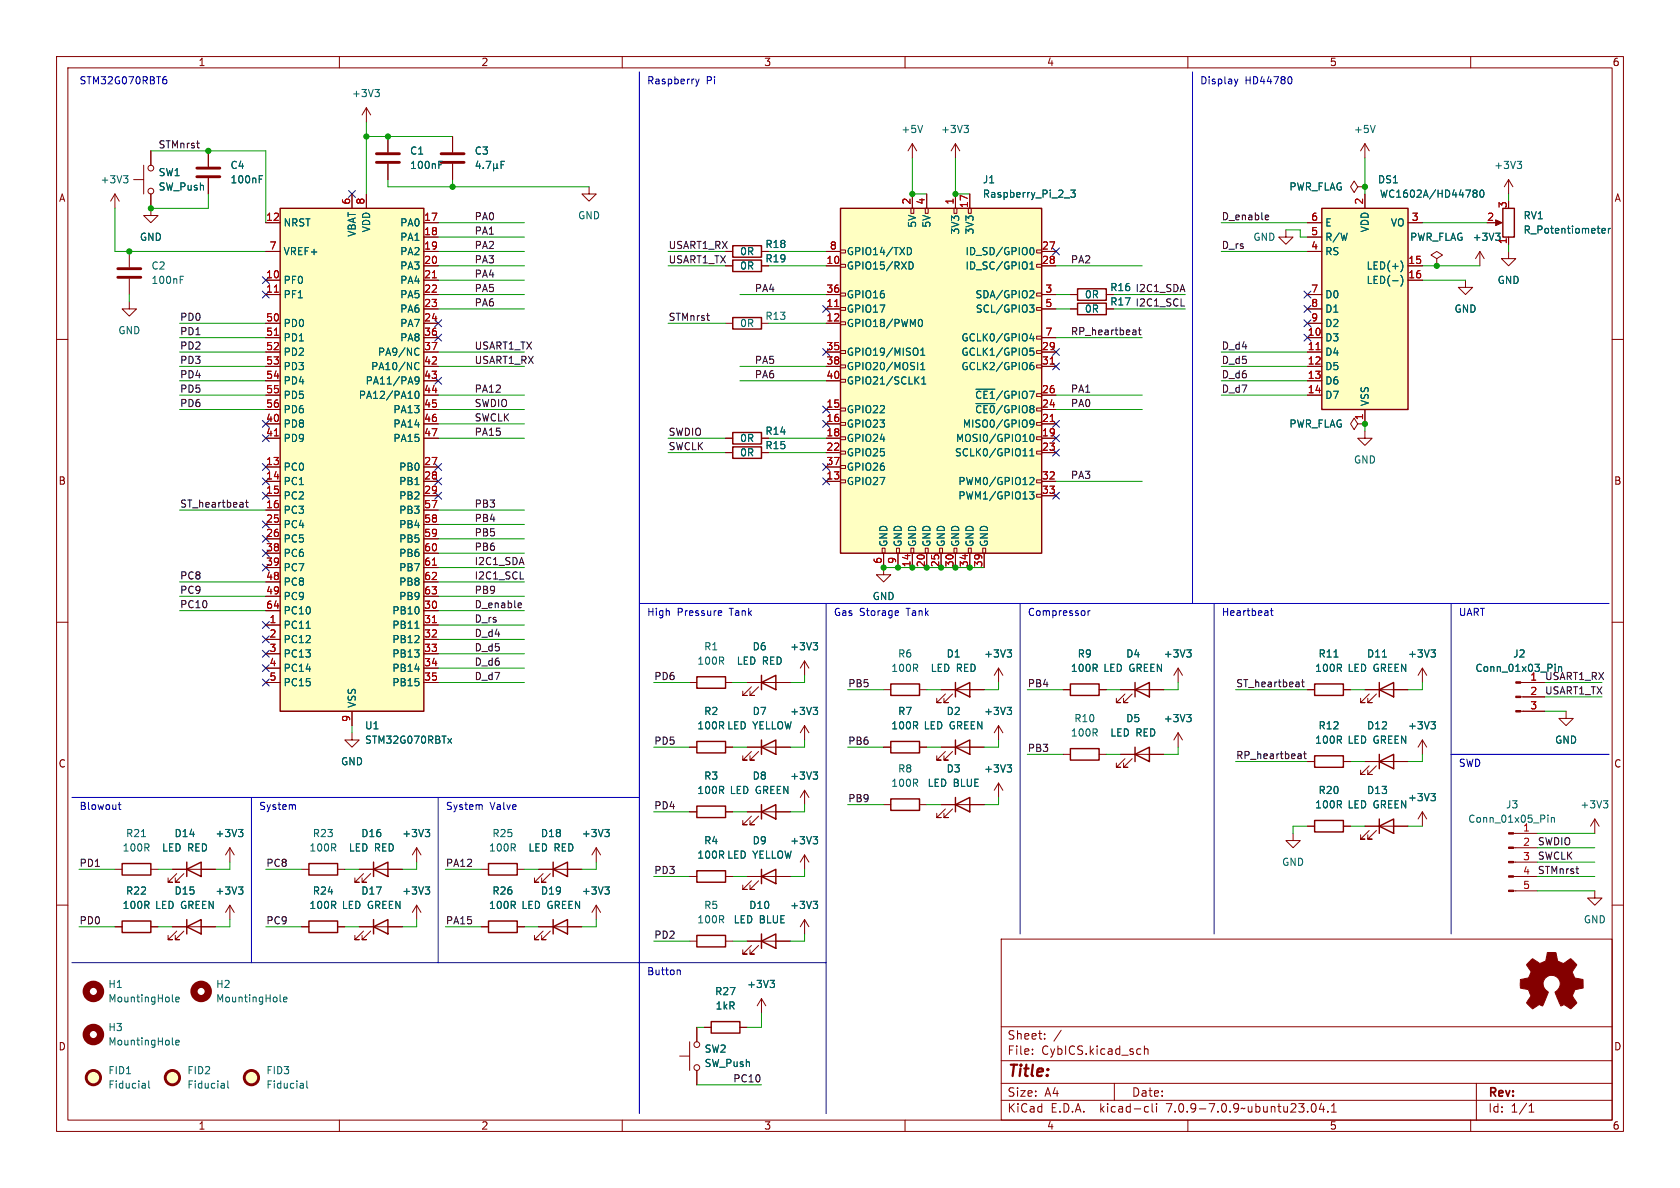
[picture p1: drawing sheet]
<svg xmlns="http://www.w3.org/2000/svg" width="297mm" height="210mm" viewBox="0 0 297 210" stroke-linecap="round" stroke-linejoin="round" font-family="sans-serif">
<g fill="none" stroke="#840000" stroke-width=".18">
<path d="M10 10h277v190h-277zM12 12h273v186h-273zM60 10v2M64.8 19.1v2.5M64.8 19.1l-.8 1.2M64.8 19.1l.7 1.2M110 10v2M160 10v2M210 10v2M260 10v2M20.3 34.3l-.7 1.3M20.3 34.3v2.5"/>
<path d="M20.3 34.3l.8 1.3M23.6 31.8h1.8M25.4 29.2v5.1M26.7 34.3v3.8h1.2l-1.2 1.3-1.3-1.3h1.3M26.7 26.7v2.5M36.8 26.7v2.8M36.8 31.5v2.8M47 39.4h2.5M62.2 34.3v2.5M64.8 34.3v2.5M68.6 24.1v2.8M68.6 29v2.8"/>
<path d="M74.9 39.4h2.6M80 24.1v2.8M80 29v2.8M104.1 33v1.3h1.3l-1.3 1.3-1.2-1.3h1.2M161 36.8h.5v.9h-.5zM161.3 25.4v2.5M161.3 34.3v2.5M161.3 25.4l-.8 1.3M161.3 25.4l.8 1.3M163.6 36.8h.5v.9h-.5zM163.8 34.3v2.5M168.7 36.8h.5v.9h-.5z"/>
<path d="M168.9 25.4v2.5M168.9 34.3v2.5M168.9 25.4l-.8 1.3M168.9 25.4l.8 1.3M171.2 36.8h.5v.9h-.5zM171.4 34.3v2.5M231.1 39.4h2.6M240 33l-.6-1-.6 1 .6 1 .6-1h1.3M241.3 33h.1M241.3 25.4l-.8 1.3M241.3 25.4v2.5M241.3 34.3v2.5"/>
<path d="M241.3 25.4l.8 1.3M248.9 39.4h2.6M264.2 39.4h1M266.7 31.8v2.5M266.7 31.8l-.8 1.2M266.7 31.8l.8 1.2M10 60h2M22.9 53.3v1.3h1.2l-1.2 1.3-1.3-1.3h1.3M22.9 44.5v2.7M22.9 49.3v2.8M47 49.5h2.5M47 52.1h2.5"/>
<path d="M47 44.5h2.5M47 57.2h2.5M47 59.7h2.5M74.9 49.5h2.6M74.9 52.1h2.6M74.9 41.9h2.6M74.9 44.5h2.6M74.9 47h2.6M74.9 54.6h2.6M74.9 57.2h2.6M74.9 59.7h2.6M128.3 44.5h1.2"/>
<path d="M128.3 47h1.2M128.3 57.2h1.2M134.6 44.5h1.3M134.6 47h1.3M134.6 57.2h1.3M146 52.1h2.6M146 44.5h2.6M146 47h2.6M146 54.6h2.6M146 57.2h2.6M148.6 56.9h.9v.5h-.9zM148.6 54.4h.9v.5h-.9z"/>
<path d="M148.6 51.8h.9v.5h-.9zM148.6 46.7h.9v.5h-.9zM148.6 44.2h.9v.5h-.9zM183.3 59.4h.8v.5h-.8zM183.3 54.4h.8v.5h-.8zM183.3 51.8h.8v.5h-.8zM183.3 46.7h.8v.5h-.8zM183.3 44.2h.8v.5h-.8zM184.1 52.1h2.6M184.1 44.5h2.6M184.1 47h2.6M184.1 54.6h2.6"/>
<path d="M184.1 59.7h2.6M189.2 52.1h1.3M189.2 54.6h1.3M195.6 52.1h1.2M195.6 54.6h1.2M227.3 40.6v1.3h1.3l-1.3 1.3-1.2-1.3h1.2M231.1 52.1h2.6M231.1 41.9h2.6M231.1 44.5h2.6M231.1 54.6h2.6M231.1 57.2h2.6M231.1 59.7h2.6"/>
<path d="M248.9 49.5h2.6M248.9 47h2.6M254 45.7l1-.6-1-.6-1 .6 1 .6v1.3M254 47h.1M259.1 49.5v1.3h1.2l-1.2 1.3-1.3-1.3h1.3M261.6 44.5l-.7 1.2M261.6 44.5v2.5M261.6 44.5l.8 1.2M266.7 44.5v1.2h1.3l-1.3 1.3-1.3-1.3h1.3M266.7 41.9v1.3M285 60h2M47 62.2h2.5"/>
<path d="M47 74.9h2.5M47 77.5h2.5M47 64.8h2.5M47 67.3h2.5M47 69.9h2.5M47 72.4h2.5M74.9 62.2h2.6M74.9 74.9h2.6M74.9 77.5h2.6M74.9 64.8h2.6M74.9 67.3h2.6M74.9 69.9h2.6"/>
<path d="M74.9 72.4h2.6M128.3 77.5h1.2M134.6 77.5h1.3M146 62.2h2.6M146 74.9h2.6M146 77.5h2.6M146 64.8h2.6M146 67.3h2.6M146 72.4h2.6M148.6 79.8h.9v.5h-.9zM148.6 77.2h.9v.5h-.9zM148.6 74.7h.9v.5h-.9z"/>
<path d="M148.6 72.1h.9v.5h-.9zM148.6 67.1h.9v.5h-.9zM148.6 64.5h.9v.5h-.9zM148.6 62h.9v.5h-.9zM183.3 79.8h.8v.5h-.8zM183.3 77.2h.8v.5h-.8zM183.3 74.7h.8v.5h-.8zM183.3 64.5h.8v.5h-.8zM183.3 62h.8v.5h-.8zM184.1 62.2h2.6M184.1 74.9h2.6M184.1 77.5h2.6"/>
<path d="M184.1 64.8h2.6M184.1 69.9h2.6M184.1 72.4h2.6M231.1 62.2h2.6M231.1 64.8h2.6M231.1 67.3h2.6M231.1 69.9h2.6M240 74.9l-.6-1-.6 1 .6 1 .6-1h1.3M241.3 74.9h.1M241.3 76.2v1.3h1.3l-1.3 1.2-1.3-1.2h1.3M241.3 72.4v2.5M47 82.6h2.5"/>
<path d="M47 85.1h2.5M47 87.6h2.5M47 90.2h2.5M47 92.7h2.5M47 95.3h2.5M47 97.8h2.5M74.9 82.6h2.6M74.9 85.1h2.6M74.9 87.6h2.6M74.9 90.2h2.6M74.9 92.7h2.6M74.9 95.3h2.6"/>
<path d="M74.9 97.8h2.6M128.3 80h1.2M134.6 80h1.3M146 82.6h2.6M146 85.1h2.6M146 80h2.6M148.6 84.8h.9v.5h-.9zM148.6 82.3h.9v.5h-.9zM156 96.9h.5v.9h-.5zM156.2 97.8v3.8h1.3l-1.3 1.3-1.3-1.3h1.3M158.5 96.9h.5v.9h-.5zM158.7 97.8v2.5"/>
<path d="M161 96.9h.5v.9h-.5zM161.3 97.8v2.5M163.6 96.9h.5v.9h-.5zM163.8 97.8v2.5M166.1 96.9h.5v.9h-.5zM166.4 97.8v2.5M168.7 96.9h.5v.9h-.5zM168.9 97.8v2.5M171.2 96.9h.5v.9h-.5zM171.4 97.8v2.5M173.7 96.9h.5v.9h-.5zM174 97.8v2.5"/>
<path d="M183.3 87.4h.8v.5h-.8zM183.3 84.8h.8v.5h-.8zM184.1 85.1h2.6M184.1 87.6h2.6M184.1 80h2.6M10 110h2M47 110.5h2.5M47 113h2.5M47 115.6h2.5M47 108h2.5M47 118.1h2.5M47 100.3h2.5"/>
<path d="M47 102.9h2.5M47 105.4h2.5M74.9 110.5h2.6M74.9 113h2.6M74.9 115.6h2.6M74.9 108h2.6M74.9 118.1h2.6M74.9 100.3h2.6M74.9 102.9h2.6M74.9 105.4h2.6M142.2 116.8v2.6M142.2 116.8l-.7 1.3"/>
<path d="M142.2 116.8l.8 1.3M176.5 118.1v2.6M176.5 118.1l-.7 1.3M176.5 118.1l.8 1.3M208.3 118.1l-.8 1.3M208.3 118.1v2.6M208.3 118.1l.7 1.3M251.5 118.1v2.6M251.5 118.1l-.8 1.3M251.5 118.1l.7 1.3M285 110h2M47 120.7h2.5"/>
<path d="M62.2 129.5v1.3h1.3l-1.3 1.3-1.2-1.3h1.2M62.2 125.7v2.6M74.9 120.7h2.6M121.9 120.7h1.3M121.9 132.1h1.3M128.3 120.7h1.2M128.3 132.1h1.2M132.1 120.7h7.6M132.1 132.1h7.6M132.8 132.8l-1.5 1.6h.8h-.8v-.8M132.8 121.4l-1.5 1.5h.8h-.8v-.7M134.1 132.8l-1.5 1.6h.7h-.7v-.8"/>
<path d="M134.1 121.4l-1.5 1.5h.7h-.7v-.7M142.2 128.3v2.5M142.2 139.7v2.5M142.2 139.7l-.7 1.3M142.2 139.7l.8 1.3M142.2 128.3l-.7 1.2M142.2 128.3l.8 1.2M156.2 132.1h1.3M156.2 121.9h1.3M162.6 132.1h1.2M162.6 121.9h1.2M166.4 132.1h7.6"/>
<path d="M166.4 121.9h7.6M167.1 122.7l-1.5 1.5h.8h-.8v-.8M167.1 132.8l-1.5 1.6h.8h-.8v-.8M168.4 122.7l-1.5 1.5h.7h-.7v-.8M168.4 132.8l-1.5 1.6h.7h-.7v-.8M176.5 138.4l-.7 1.3M176.5 128.3v2.5M176.5 138.4v2.6M176.5 138.4l.8 1.3M176.5 128.3l-.7 1.2M176.5 128.3l.8 1.2M188 133.4h1.2"/>
<path d="M188 121.9h1.2M194.3 133.4h1.3M194.3 121.9h1.3M198.1 133.4h7.6M198.1 121.9h7.6M198.9 134.1l-1.5 1.5h.7h-.7v-.7M198.9 122.7l-1.5 1.5h.7h-.7v-.8M200.2 134.1l-1.6 1.5h.8h-.8v-.7M200.2 122.7l-1.6 1.5h.8h-.8v-.8M208.3 129.5v2.6M208.3 129.5l-.8 1.3M208.3 129.5l.7 1.3"/>
<path d="M231.1 121.9h1.3M231.1 134.6h1.3M237.5 121.9h1.3M237.5 134.6h1.3M241.3 121.9h7.6M241.3 134.6h7.6M242.1 135.4l-1.6 1.5h.8h-.8v-.8M242.1 122.7l-1.6 1.5h.8h-.8v-.8M243.3 135.4l-1.5 1.5h.8h-.8v-.8M243.3 122.7l-1.5 1.5h.8h-.8v-.8M251.5 130.8l-.8 1.3M251.5 130.8v2.6"/>
<path d="M251.5 130.8l.7 1.3M268.8 120.7h4.2M268.8 125.7h4.2M268.8 123.2h4.2M276.9 125.7v1.3h1.2l-1.2 1.3-1.3-1.3h1.3M10 160h2M20.3 153.7h1.3M26.7 153.7h1.2M30.5 153.7h7.6M31.2 154.4l-1.5 1.6h.8h-.8v-.8M32.5 154.4l-1.5 1.6h.7h-.7v-.8M40.6 149.9v2.5"/>
<path d="M40.6 149.9l-.7 1.2M40.6 149.9l.8 1.2M53.3 153.7h1.3M59.7 153.7h1.3M63.5 153.7h7.6M64.3 154.4l-1.6 1.6h.8h-.8v-.8M65.5 154.4l-1.5 1.6h.8h-.8v-.8M73.7 149.9v2.5M73.7 149.9l-.8 1.2M73.7 149.9l.7 1.2M85.1 153.7h1.3M91.4 153.7h1.3"/>
<path d="M95.2 153.7h7.7M96 154.4l-1.5 1.6h.7h-.7v-.8M97.3 154.4l-1.5 1.6h.7h-.7v-.8M105.4 149.9l-.8 1.2M105.4 149.9v2.5M105.4 149.9l.8 1.2M121.9 154.9h1.3M121.9 143.5h1.3M128.3 154.9h1.2M128.3 143.5h1.2M132.1 154.9h7.6M132.1 143.5h7.6"/>
<path d="M132.8 144.3l-1.5 1.5h.8h-.8v-.8M132.8 155.7l-1.5 1.5h.8h-.8v-.7M134.1 144.3l-1.5 1.5h.7h-.7v-.8M134.1 155.7l-1.5 1.5h.7h-.7v-.7M142.2 151.1v2.6M142.2 151.1l-.7 1.3M142.2 151.1l.8 1.3M156.2 142.2h1.3M162.6 142.2h1.2M166.4 142.2h7.6M167.1 143l-1.5 1.5h.8h-.8v-.7M168.4 143l-1.5 1.5h.7h-.7v-.7"/>
<path d="M228.6 147.3v1.3h1.3l-1.3 1.3-1.3-1.3h1.3M231.1 146.1h1.3M237.5 146.1h1.3M241.3 146.1h7.6M242.1 146.8l-1.6 1.5h.8h-.8v-.7M243.3 146.8l-1.5 1.5h.8h-.8v-.7M251.5 143.5v2.6M251.5 143.5l-.8 1.3M251.5 143.5l.7 1.3M267.6 154.9h4.2M267.6 157.5h4.2M267.6 152.4h4.2"/>
<path d="M267.6 149.9h4.2M267.6 147.3h4.2M281.9 157.5v1.3h1.3l-1.3 1.2-1.2-1.2h1.2M281.9 144.8l-.7 1.3M281.9 144.8v2.5M281.9 144.8l.8 1.3M285 160h2M20.3 163.8h1.3M26.7 163.8h1.2M30.5 163.8h7.6M31.2 164.6l-1.5 1.5h.8h-.8v-.7M32.5 164.6l-1.5 1.5h.7h-.7v-.7"/>
<path d="M40.6 160l-.7 1.3M40.6 160v2.6M40.6 160l.8 1.3M53.3 163.8h1.3M59.7 163.8h1.3M63.5 163.8h7.6M64.3 164.6l-1.6 1.5h.8h-.8v-.7M65.5 164.6l-1.5 1.5h.8h-.8v-.7M73.7 160l-.8 1.3M73.7 160v2.6M73.7 160l.7 1.3M85.1 163.8h1.3"/>
<path d="M91.4 163.8h1.3M95.2 163.8h7.7M96 164.6l-1.5 1.5h.7h-.7v-.7M97.3 164.6l-1.5 1.5h.7h-.7v-.7M105.4 160v2.6M105.4 160l-.8 1.3M105.4 160l.8 1.3M121.9 166.4h1.3M128.3 166.4h1.2M132.1 166.4h7.6M132.8 167.1l-1.5 1.6h.8h-.8v-.8M134.1 167.1l-1.5 1.6h.7h-.7v-.8"/>
<path d="M134.6 176.5l-.7 1.3M134.6 176.5v2.6M134.6 176.5l.8 1.3M142.2 162.6l-.7 1.2M142.2 162.6v2.5M142.2 162.6l.8 1.2M177 166h108v32h-108zM60 198v2M110 198v2M120.1 186.7h1.8M121.9 184.2v5M123.2 181.6v2.6"/>
<path d="M123.2 189.2v2.6M124.5 181.6h1.2M130.8 181.6h1.3M160 198v2M177 194.5h108M177 191.5h108M177 187.5h108M177 181.5h108M182.5 186.3v.1M182.5 185.5v.1M184.7 183.6v.1M184.7 182.8v.1"/>
<path d="M187.6 182.1l-1.3 2M197 191.5v3M202.3 184.9v1.5M202.3 185.5l.2-.1 .4 .1 .1 .9M202.6 195.6l.4 .1M203 196.5l-.4 .1M203.7 195.1v1.3l.2 .2M204.5 195.1v.1M204.5 195.6v1M210 198v2M232 195.2l.2-.1a.81 .81 0 0 1 .6 .6 .81 .81 0 0 1-.3 .8l-.2 .1a.81 .81 0 0 1-.6-.6 .81 .81 0 0 1 .3-.8zM233.6 195l-.4 1.1h1"/>
<path d="M234 195.6v1M234.7 196.5v.1M235.4 196.6h.8M235.4 195.5l.4-.4v1.5M260 198v2M261 191.5v6.5M270.3 196.6h.9M270.3 195.5l.4-.4v1.5"/>
<circle cx="26.7" cy="29.7" r=".51"/>
<circle cx="26.7" cy="33.8" r=".51"/>
<circle cx="123.2" cy="188.7" r=".51"/>
<circle cx="123.2" cy="184.7" r=".51"/>
</g>
<g fill="none" stroke="#840000" stroke-width=".25">
<path d="M49.5 36.8h25.4v88.9h-25.4zM148.6 36.8h35.5v61h-35.5zM233.7 36.8h15.2v35.6h-15.2zM265.7 36.8h2v5.1h-2zM129.5 43.4h5.1v2.1h-5.1zM129.5 56.1h5.1v2.1h-5.1zM129.5 46h5.1v2h-5.1zM190.5 51.1h5.1v2h-5.1zM190.5 53.6h5.1v2h-5.1zM129.5 79h5.1v2h-5.1zM129.5 76.5h5.1v2h-5.1zM123.2 119.6h5.1v2.1h-5.1z"/>
<path d="M134.6 119.4v2.5M123.2 131.1h5.1v2h-5.1zM134.6 132.1l2.6-1.3v2.6zM134.6 120.7l2.6-1.3v2.5zM134.6 130.8v2.6M157.5 131.1h5.1v2h-5.1zM157.5 120.9h5.1v2h-5.1zM168.9 121.9l2.5-1.2v2.5zM168.9 132.1l2.5-1.3v2.6zM168.9 120.7v2.5M168.9 130.8v2.6M189.2 132.3h5.1v2.1h-5.1z"/>
<path d="M189.2 120.9h5.1v2h-5.1zM200.7 133.4l2.5-1.3v2.5zM200.7 121.9l2.5-1.2v2.5zM200.7 120.7v2.5M200.7 132.1v2.5M232.4 133.6h5.1v2h-5.1zM232.4 120.9h5.1v2h-5.1zM243.8 134.6l2.6-1.2v2.5zM243.8 121.9l2.6-1.2v2.5zM243.8 120.7v2.5M243.8 133.4v2.5M21.6 152.7h5.1v2h-5.1z"/>
<path d="M33 153.7l2.6-1.3v2.5zM33 152.4v2.5M54.6 152.7h5.1v2h-5.1zM66 153.7l2.6-1.3v2.5zM66 152.4v2.5M86.4 152.7h5v2h-5zM97.8 153.7l2.5-1.3v2.5zM97.8 152.4v2.5M123.2 153.9h5.1v2.1h-5.1zM123.2 142.5h5.1v2h-5.1zM134.6 143.5l2.6-1.3v2.6zM134.6 154.9l2.6-1.2v2.5z"/>
<path d="M134.6 142.2v2.6M134.6 153.7v2.5M157.5 141.2h5.1v2.1h-5.1zM168.9 142.2l2.5-1.2v2.5zM168.9 141v2.5M232.4 145h5.1v2.1h-5.1zM243.8 146.1l2.6-1.3v2.5zM243.8 144.8v2.5M21.6 162.8h5.1v2h-5.1zM33 163.8l2.6-1.2v2.5zM33 162.6v2.5M54.6 162.8h5.1v2h-5.1z"/>
<path d="M66 163.8l2.6-1.2v2.5zM66 162.6v2.5M86.4 162.8h5v2h-5zM97.8 163.8l2.5-1.2v2.5zM97.8 162.6v2.5M123.2 165.4h5.1v2h-5.1zM134.6 166.4l2.6-1.3v2.5zM134.6 165.1v2.5M125.7 180.6h5.1v2h-5.1z"/>
</g>
<g fill="#ffffc2" stroke="#ffffc2" stroke-width=".18">
<path d="M49.5 36.8h25.4v88.9h-25.4z"/>
<path d="M148.6 36.8h35.5v61h-35.5z"/>
<path d="M233.7 36.8h15.2v35.6h-15.2z"/>
<circle cx="30.5" cy="190.5" r="1.27"/>
<circle cx="16.5" cy="190.5" r="1.27"/>
<circle cx="44.4" cy="190.5" r="1.27"/>
</g>
<g fill="none" stroke="#006464" stroke-width=".18">
<path d="M66.3 15.8h.8l-.5 .5M66.8 16.3l.3 .2v.3l-.3 .3M21.8 31.1h.8l-.4 .4M22.4 31.5l.2 .3v.3l-.2 .2M45.8 31.7h.5M45.8 31.1h.6M77.6 29.1h.4M77.6 28.5h.6M84.5 28.5l-.3 .9h.8M84.8 28.9v.9M85.4 29.7v.1M85.9 28.5h.9l-.6 1.3"/>
<path d="M87.3 28.9v1.3M87.3 29.6l.1 .2h.3l.2-.2M87.9 29.6l.1 .2M87.9 28.9v.7M88.6 29.1h.4M89.2 28.5h-.6v1.3M163.1 22.2l-.4 1.2M170.4 22.2h.8l-.4 .5M171 22.7l.2 .2v.3l-.2 .2M188.1 35h1M189.3 33.6h.8l-.4 .5 .3 .1v.5l-.2 .2-.5-.2M243.1 22.2l-.4 1.2"/>
<path d="M260.4 33.8l.2-.2 .4 .1 .1 .2-.2 .2M260.4 33.9l.2 .2M260.6 34.1h.3M260.6 34.1l-.2 .3M260.9 34.1l.2 .3v.3l-.5 .2-.2-.3M261.7 33.7l.2-.1a.68 .68 0 0 1 .5 .6 .68 .68 0 0 1-.5 .7l-.2-.2-.1-.3zM268.2 28.5h.8l-.4 .5M268.8 29l.2 .2v.3l-.2 .3M31.9 49.4h.4M31.9 48.8h.6M160.4 43.8a.64 .64 0 0 1 .7 .6 .64 .64 0 0 1-.7 .6M160.7 46.3a.64 .64 0 0 1 .7 .6 .64 .64 0 0 1-.7 .7"/>
<path d="M162.3 56.9l.2-.3 .1-.1a.68 .68 0 0 1 .5 .6 .68 .68 0 0 1-.5 .6l-.1-.1-.2-.4M182 53.9h.8l-.4 .5 .3 .1 .1 .4-.2 .3h-.4M182.1 47.6h.7M182.1 46.7l.3-.4v1.3M182.2 43.8h.2a.68 .68 0 0 1 .4 .6 .68 .68 0 0 1-.4 .6h-.2M182.2 51.4h.5l.1 .3-.8 .9h.8M182.4 58.9l-.3 .9h.8M182.7 59.4v.9M247.6 46.1a1.46 1.46 0 0 1 0 2M247.6 48.7a1.46 1.46 0 0 1 0 1.9M264.4 41.2h.8l-.4 .5M264.9 41.7l.3 .2v.3"/>
<path d="M283.2 40.8l.6-.1-.1-.3h-.3l-.2 .2 .1 .6h.4M284.3 40.4v.8M284.7 40.4l-.4 .2M73.4 65.2l.3 .1 .4-.1M73.5 69.3l.2-.1a.68 .68 0 0 1 .4 .6 .68 .68 0 0 1-.4 .6l-.2-.1-.1-.4zM73.5 61.6l.3-.1 .3 .2M74.1 62.7l-.3 .1-.3-.1M74.1 64.2l-.4-.1-.3 .2M74.1 67.2l-.3 .2-.3-.1-.1-.1 .1-.5 .3-.1 .2 .1a.84 .84 0 0 1-.3 1.2h-.2M161.9 67.2l.6 .7M162.2 61.7v.9M162.5 66.6l-.8 .7"/>
<path d="M162.8 62.8h.7M162.8 65.3h.7M162.8 61.9l.3-.4v1.3M162.8 64.4l.3-.3v1.2M163 67.9h.7M163 67l.3-.4v1.3M172.5 71.3h3.4M172.5 68.8h3.4M182.1 64.8l.2-.2h.4l.1 .2v.3l-.2 .2h-.4l-.1-.2M182.1 79.7l.3-.4v1.3M182.2 76.8h.2a.68 .68 0 0 1 .4 .6 .68 .68 0 0 1-.4 .6 .84 .84 0 0 1-.2-1.2zM182.7 64.1h-.4l-.2 .5"/>
<path d="M182.7 61.5h-.6v.6l.1-.1 .5 .1 .1 .2-.1 .4-.1 .1-.5-.1M182.8 74.8l-.2 .2h-.4l-.1-.2 .1-.5 .4-.1 .1 .2a.84 .84 0 0 1-.3 1.1h-.2M180.9 80.6h.7M182 86.9h.8l-.4 .5 .3 .1v.6l-.1 .1-.5-.1M182.1 84.5l.5-.1 .2 .4-.8 .9h.8M182.1 80.6h.7M54.1 111.1h.8M73.4 111.1h.7M143.8 113.6h.7l-.4 .5M144.3 114.1l.2 .2v.3l-.2 .3M178 114.9h.8l-.4 .5M178.6 115.4l.2 .2v.3l-.2 .2"/>
<path d="M209.8 114.9h.8l-.4 .5M210.3 115.4l.3 .2v.3l-.3 .2M235.8 116.1h.8M244.4 116.1h.7M253 114.9h.8l-.5 .5M253.5 115.4l.3 .2v.3l-.3 .2M274.9 117.4v.1M274.9 117.8v.9M275.5 117.8v.9M275.5 118l.2-.2 .3 .1 .1 .8M79.2 130.5l.6 .9M79.8 130.5l-.6 .9"/>
<path d="M143.8 136.5h.7l-.4 .5M143.8 125h.7l-.4 .5M144.3 125.5l.2 .3v.3l-.2 .2M144.3 137l.2 .2v.3l-.2 .2M178 125h.8l-.4 .5M178 135.2h.8l-.4 .5M178.6 125.5l.2 .3v.3l-.2 .2M178.6 135.7l.2 .2v.3l-.2 .3M209.8 126.3h.8l-.4 .5M210.3 126.8l.3 .2v.3l-.3 .3M253 127.6h.8l-.5 .5M253.5 128.1l.3 .2v.3l-.3 .2"/>
<path d="M25 147.9h.7M42.2 156.8h.7l-.4 .5M42.2 146.6h.7l-.4 .5M42.7 157.3l.2 .2v.3l-.2 .3M42.7 147.1l.2 .3v.3l-.2 .2M75.2 156.8h.8l-.5 .5M75.2 146.6h.8l-.5 .5M75.7 157.3l.3 .2v.3l-.3 .3M75.7 147.1l.3 .3v.3l-.3 .2M106.9 156.8h.8l-.4 .5M106.9 146.6h.8l-.4 .5M107.5 147.1l.2 .3v.3l-.2 .2"/>
<path d="M107.5 157.3l.2 .2v.3l-.2 .3M143.8 147.9h.7l-.4 .5M143.8 159.3h.7l-.4 .5M144.3 159.8l.2 .3v.3l-.2 .2M144.3 148.4l.2 .2v.3l-.2 .3M253 140.3h.8l-.5 .5M253.5 140.8l.3 .2v.3l-.3 .2M273.7 144.1v.1M273.7 144.5v.9M274.3 144.5v.9M274.3 144.6l.1-.1 .3 .1 .1 .8M283.5 141.5h.7l-.4 .5"/>
<path d="M284 142l.2 .3v.3l-.2 .2M30.5 176.9l.2 .2M31.1 176.7l.6-.1-.1-.3h-.3l-.2 .1v.6h.5M49.5 176.9l.2 .2M50.1 176.7l.6-.1v-.3h-.4l-.2 .1 .1 .6h.5M136.1 173.3h.8l-.4 .5M136.7 173.8l.2 .2v.3l-.2 .3M25.6 191.6l.1 .7M25.7 192.3h-.1M25.7 191.8l-.1 .1M26.3 191.1v1.1l.2 .1M30.5 184.5l.2 .2"/>
<path d="M31.1 184.3l.6-.1-.1-.3h-.3l-.2 .2v.6h.5M39.6 191.6l.1 .7M39.7 192.3h-.2M39.7 191.8l-.2 .1M40.3 191.1v1.1l.1 .1M53.6 191.6v.7M53.6 192.3h-.1M53.6 191.8l-.1 .1M54.2 191.1v1.1l.2 .1"/>
</g>
<path d="M48.5 51.7h.7M48.5 59.3h.7M76.4 49.1h.8M147.6 54.2h.7M48.5 77.1h.7M185.7 74.5h.7M185.7 64.4h.7M232.7 61.8h.7M76.4 99.9h.8M76.4 110.1h.8" fill="none" stroke="#a90000" stroke-width=".18"/>
<g fill="none" stroke="#840000" stroke-width=".51">
<path d="M34.8 31.2h4.1M34.8 29.7h4.1M66.5 28.7h4.1M66.5 27.2h4.1M78 28.7h4M78 27.2h4M20.8 49h4.1M20.8 47.5h4.1"/>
<circle cx="16.5" cy="190.5" r="1.27"/>
<circle cx="30.5" cy="190.5" r="1.27"/>
<circle cx="44.4" cy="190.5" r="1.27"/>
</g>
<g fill="none" stroke="#840000" stroke-width="1.3">
<circle cx="16.5" cy="175.3" r="1.27"/>
<circle cx="35.6" cy="175.3" r="1.27"/>
<circle cx="16.5" cy="182.9" r="1.27"/>
</g>
<g fill="#840000" stroke="#840000" stroke-width=".18">
<path d="M266.7 157.4h.9v.2h-.9z"/>
<path d="M266.7 154.8h.9v.3h-.9z"/>
<path d="M266.7 152.3h.9v.2h-.9z"/>
<path d="M266.7 149.7h.9v.3h-.9z"/>
<path d="M266.7 147.2h.9v.2h-.9z"/>
<path d="M270.4 170l.6-.5 .8 .6a.62 .62 0 0 0 1 0l.2-.1a1.62 1.62 0 0 0 .5-1.4l.1-.2h1.5l.1 .8a.74 .74 0 0 0 .7 .9l.5 .2 1.3-.8 1 1-.4 .7a.75 .75 0 0 0-.1 1.2l.2 .5 1.5 .3v1.5l-1.4 .2-.1 .2a1.23 1.23 0 0 0-.3 1.2l.7 1-.1 .1-1 .9-.8-.5a.54 .54 0 0 0-.9 0l-1.1-2.3a2.33 2.33 0 0 0 .9-2 1.54 1.54 0 0 0-2.5-.7 1.54 1.54 0 0 0 .4 2.6l-1 2.4a.69 .69 0 0 0-1.1 .2l-.7 .3-1-1 .8-1.2-.3-.6a.71 .71 0 0 0-.9-.7l-.7-.2v-1.4l.4-.1a1.11 1.11 0 0 0 1.3-.7 .72 .72 0 0 0-.2-1.2l-.4-.7z"/>
<path d="M268 125.6h.8v.3h-.8z"/>
<path d="M268 123.1h.8v.2h-.8z"/>
<path d="M268 120.5h.8v.3h-.8z"/>
<path d="M264.4 38.9l1.2 .5-1.2 .5z"/>
</g>
<g fill="none" stroke="#0f0f0f" stroke-width=".18">
<path d="M34.8 25.3h.4M35.1 26.2h.1M223.9 38l.3 .1 .1 .2-.6 .1M224.2 38.8l-.3 .1M124.9 55.8h.5M125.3 56.6h.1M200.6 58.3l.2 .2v.7M200.8 59.1l-.1 .1M200.8 58.6l-.1 .1M201.2 58.3h.5M201.4 57.9v1.1l.3 .2M208.8 54.1h.6"/>
<path d="M43.4 88.8h.5M43.6 88.4v1.1l.3 .2M91.8 106.6l.3 .1 .1 .2-.6 .1M92 102.4h.6M92.1 107.4h-.3M229.8 133.3l.2 .1v.7M230 134l-.1 .1M230 133.6h-.1M230.1 120.6h.5M230.3 120.1v1.1l.3 .2M230.5 133.3h.4M230.6 132.8v1.1l.3 .2"/>
<path d="M278.6 153.6h.5M279 154.4h.1"/>
</g>
<g fill="none" stroke="#0000c2" stroke-width=".18">
<path d="M29 14h.2l.3 .3-.1 .4-.4 .1M29.4 13.6h-.4M113 12.7v184.2M123 14l.3 .8M123.3 14.8l-.3 .4M123.6 14l-.3 .8M210.8 12.7v94M218.2 14l.3 .8M218.5 14.8l-.1 .3M218.8 14l-.3 .8M228.1 13.6a.79 .79 0 0 1 0 1.2M113 106.7h171.5"/>
<path d="M127.2 108h.3l.1 .3-.6 .1M127.5 108.7l-.3 .1M146 106.7v90.2M158.7 108l.1 .3-.6 .1M158.8 108.7l-.1 .1M180.3 106.7v58.4M192.4 108v.8M192.7 108l-.3 .2M214.6 106.7v58.4M224.6 108h.5M224.8 107.5v1.1l.3 .2M256.5 106.7v58.4"/>
<path d="M256.5 133.4h28M12.7 141h100.3M20.9 142.2h.5M21.1 141.8v1.1l.3 .2M44.4 141v29.2M52 142.2l.2 .2v.7M77.5 141v29.2M85.1 142.2l.2 .2v.7M12.7 170.2h133.3M119.9 171.5l.4 .1v.7"/>
</g>
<g fill="none" stroke="#009600" stroke-width=".18">
<path d="M20.3 36.8v7.7h26.7M26.7 26.7h20.3v12.7M36.8 34.3v2.5h-10.1M64.8 24.1h15.2M64.8 21.6v12.7M68.6 31.8v1.2h35.5M77.5 39.4h15.2M80 31.8v1.2M161.3 27.9v6.4h2.5M168.9 27.9v6.4h2.5M215.9 39.4h15.2M241.3 27.9v6.4"/>
<path d="M251.5 39.4h11.4M266.7 34.3v1.3M22.9 52.1v1.2M31.7 59.7h15.3M31.7 57.2h15.3M77.5 54.6h15.2M77.5 52.1h15.2M77.5 47h15.2M77.5 49.5h15.2M77.5 44.5h15.2M77.5 41.9h15.2M118.1 47h10.2"/>
<path d="M118.1 44.5h10.2M118.1 57.2h10.2M130.8 52.1h15.2M135.9 47h10.1M135.9 44.5h10.1M135.9 57.2h10.1M186.7 54.6h2.5M186.7 52.1h2.5M186.7 47h15.2M186.7 59.7h15.2M196.8 54.6h12.7M196.8 52.1h12.7"/>
<path d="M215.9 44.5h15.2M227.3 40.6h2.6v1.3h1.2M251.5 47h10.1M251.5 49.5h7.6M266.7 43.2v1.3M31.7 72.4h15.3M31.7 64.8h15.3M31.7 67.3h15.3M31.7 69.9h15.3M31.7 62.2h15.3M77.5 74.9h15.2M77.5 72.4h15.2"/>
<path d="M77.5 64.8h15.2M77.5 69.9h15.2M77.5 62.2h15.2M77.5 77.5h15.2M118.1 77.5h10.2M130.8 64.8h15.2M130.8 67.3h15.2M135.9 77.5h10.1M186.7 72.4h15.2M186.7 69.9h15.2M215.9 64.8h15.2M215.9 67.3h15.2"/>
<path d="M215.9 69.9h15.2M215.9 62.2h15.2M241.3 74.9v1.3M31.7 90.2h15.3M77.5 90.2h15.2M77.5 92.7h15.2M77.5 97.8h15.2M77.5 95.3h15.2M118.1 80h10.2M135.9 80h10.1M186.7 85.1h15.2M31.7 108h15.3"/>
<path d="M31.7 102.9h15.3M31.7 105.4h15.3M77.5 108h15.2M77.5 102.9h15.2M77.5 100.3h15.2M77.5 105.4h15.2M77.5 113h15.2M77.5 110.5h15.2M77.5 115.6h15.2M77.5 118.1h15.2M142.2 119.4v1.3h-2.5M156.2 100.3h17.8"/>
<path d="M62.2 128.3v1.2M77.5 120.7h15.2M115.6 120.7h6.3M115.6 132.1h6.3M129.5 120.7h2.6M129.5 132.1h2.6M142.2 130.8v1.3h-2.5M149.9 132.1h6.3M149.9 121.9h6.3M163.8 132.1h2.6M163.8 121.9h2.6M176.5 130.8v1.3h-2.5"/>
<path d="M176.5 120.7v1.2h-2.5M181.6 121.9h6.4M181.6 133.4h6.4M195.6 121.9h2.5M195.6 133.4h2.5M208.3 120.7v1.2h-2.6M208.3 132.1v1.3h-2.6M218.4 121.9h12.7M218.4 134.6h12.7M238.8 121.9h2.5M238.8 134.6h2.5M251.5 120.7v1.2h-2.6"/>
<path d="M251.5 133.4v1.2h-2.6M273 123.2h10.2M273 120.7h10.2M273 125.7h3.9M14 153.7h6.3M27.9 153.7h2.6M40.6 152.4v1.3h-2.5M47 153.7h6.3M61 153.7h2.5M73.7 152.4v1.3h-2.6M78.7 153.7h6.4M92.7 153.7h2.5"/>
<path d="M105.4 152.4v1.3h-2.5M115.6 143.5h6.3M115.6 154.9h6.3M129.5 143.5h2.6M129.5 154.9h2.6M142.2 142.2v1.3h-2.5M142.2 153.7v1.2h-2.5M149.9 142.2h6.3M163.8 142.2h2.6M176.5 141v1.2h-2.5M231.1 146.1h-2.5v1.2M238.8 146.1h2.5"/>
<path d="M248.9 146.1h2.6M271.8 154.9h10.1M271.8 147.3h10.1M271.8 149.9h10.1M271.8 152.4h10.1M271.8 157.5h10.1M14 163.8h6.3M27.9 163.8h2.6M40.6 162.6v1.2h-2.5M47 163.8h6.3M61 163.8h2.5M73.7 162.6v1.2h-2.6"/>
<path d="M78.7 163.8h6.4M92.7 163.8h2.5M105.4 162.6v1.2h-2.5M115.6 166.4h6.3M129.5 166.4h2.6M134.6 179.1v2.5h-2.5M142.2 165.1v1.3h-2.5M123.2 191.8h11.4M123.2 181.6h1.3"/>
</g>
<g fill="none" stroke="#000084" stroke-width=".18">
<path d="M61.6 33.7l1.2 1.2M62.8 33.7l-1.2 1.2M46.4 48.9l1.2 1.2M46.4 51.5l1.2 1.2M47.6 48.9l-1.2 1.2M47.6 51.5l-1.2 1.2M76.9 56.5l1.2 1.3M76.9 59.1l1.2 1.2M78.1 56.5l-1.2 1.3M78.1 59.1l-1.2 1.2M145.4 54l1.3 1.2M146.7 54l-1.3 1.2"/>
<path d="M186.1 43.8l1.2 1.3M187.3 43.8l-1.2 1.3M230.5 51.5l1.2 1.2M230.5 59.1l1.2 1.2M230.5 54l1.2 1.2M230.5 56.5l1.2 1.3M231.7 51.5l-1.2 1.2M231.7 59.1l-1.2 1.2M231.7 54l-1.2 1.2M231.7 56.5l-1.2 1.3M46.4 74.3l1.2 1.2M46.4 76.9l1.2 1.2"/>
<path d="M47.6 74.3l-1.2 1.2M47.6 76.9l-1.2 1.2M76.9 66.7l1.2 1.2M78.1 66.7l-1.2 1.2M145.4 61.6l1.3 1.2M145.4 71.8l1.3 1.2M145.4 74.3l1.3 1.2M146.7 61.6l-1.3 1.2M146.7 71.8l-1.3 1.2M146.7 74.3l-1.3 1.2M186.1 61.6l1.2 1.2M186.1 64.2l1.2 1.2"/>
<path d="M186.1 79.4l1.2 1.2M186.1 76.9l1.2 1.2M186.1 74.3l1.2 1.2M187.3 61.6l-1.2 1.2M187.3 64.2l-1.2 1.2M187.3 79.4l-1.2 1.2M187.3 76.9l-1.2 1.2M187.3 74.3l-1.2 1.2M46.4 99.7l1.2 1.2M46.4 92.1l1.2 1.2M46.4 94.6l1.2 1.3M46.4 97.2l1.2 1.2"/>
<path d="M46.4 87l1.2 1.2M46.4 81.9l1.2 1.3M46.4 84.5l1.2 1.2M47.6 97.2l-1.2 1.2M47.6 99.7l-1.2 1.2M47.6 92.1l-1.2 1.2M47.6 94.6l-1.2 1.3M47.6 87l-1.2 1.2M47.6 81.9l-1.2 1.3M47.6 84.5l-1.2 1.2M76.9 81.9l1.2 1.3M76.9 84.5l1.2 1.2"/>
<path d="M76.9 87l1.2 1.2M78.1 81.9l-1.2 1.3M78.1 84.5l-1.2 1.2M78.1 87l-1.2 1.2M145.4 81.9l1.3 1.3M145.4 84.5l1.3 1.2M146.7 81.9l-1.3 1.3M146.7 84.5l-1.3 1.2M186.1 87l1.2 1.2M187.3 87l-1.2 1.2M46.4 112.4l1.2 1.2M46.4 115l1.2 1.2"/>
<path d="M46.4 117.5l1.2 1.2M46.4 109.9l1.2 1.2M47.6 112.4l-1.2 1.2M47.6 115l-1.2 1.2M47.6 117.5l-1.2 1.2M47.6 109.9l-1.2 1.2M46.4 120l1.2 1.3M47.6 120l-1.2 1.3"/>
</g>
<g fill="#009600" stroke="#009600" stroke-width=".18">
<circle cx="22.9" cy="44.5" r=".46"/>
<circle cx="36.8" cy="26.7" r=".46"/>
<circle cx="26.7" cy="36.8" r=".46"/>
<circle cx="64.8" cy="24.1" r=".46"/>
<circle cx="80" cy="33" r=".46"/>
<circle cx="68.6" cy="24.1" r=".46"/>
<circle cx="168.9" cy="100.3" r=".46"/>
<circle cx="166.4" cy="100.3" r=".46"/>
<circle cx="161.3" cy="100.3" r=".46"/>
<circle cx="163.8" cy="100.3" r=".46"/>
<circle cx="158.7" cy="100.3" r=".46"/>
<circle cx="156.2" cy="100.3" r=".46"/>
<circle cx="241.3" cy="33" r=".46"/>
<circle cx="171.4" cy="100.3" r=".46"/>
<circle cx="241.3" cy="74.9" r=".46"/>
<circle cx="254" cy="47" r=".46"/>
<circle cx="168.9" cy="34.3" r=".46"/>
<circle cx="161.3" cy="34.3" r=".46"/>
</g>
<text font-size="2.8" fill="#840000" x="178" y="190.9">Title:</text>
<g font-size="2.1" fill="#840000">
<text x="178" y="184">Sheet:</text>
<text x="178" y="186.7">File:</text>
<text x="184.1" y="186.7">CybICS.kicad_sch</text>
<text x="178" y="196.9">KiCad</text>
<text x="178" y="194.1">Size:</text>
<text x="184.7" y="194.1">A4</text>
<text x="185.7" y="196.9">E.D.A.</text>
<text x="194.6" y="196.9">kicad-cli</text>
<text x="200" y="194.1">Date:</text>
<text x="206.5" y="196.9">7.0.9-7.0.9~ubuntu23.04.1</text>
<text x="263" y="194.3">Rev:</text>
<text x="263" y="196.9">Id:</text>
<text x="267.1" y="196.9">1/1</text>
</g>
<g font-size="1.8" fill="#840000">
<text x="35" y="11.9">1</text>
<text x="85" y="11.9">2</text>
<text x="135" y="11.9">3</text>
<text x="185" y="11.9">4</text>
<text x="235" y="11.9">5</text>
<text x="285" y="11.9">6</text>
<text x="10.3" y="35.9">A</text>
<text x="285.3" y="35.9">A</text>
<text x="10.3" y="85.9">B</text>
<text x="285.3" y="85.9">B</text>
<text x="10.3" y="135.9">C</text>
<text x="285.3" y="135.9">C</text>
<text x="10.3" y="185.9">D</text>
<text x="285.3" y="185.9">D</text>
<text x="35" y="199.9">1</text>
<text x="85" y="199.9">2</text>
<text x="135" y="199.9">3</text>
<text x="185" y="199.9">4</text>
<text x="235" y="199.9">5</text>
<text x="285" y="199.9">6</text>
</g>
<g font-size="1.8" fill="#0000c2">
<text x="14" y="15">STM32G070RBT6</text>
<text x="114.3" y="15">Raspberry</text>
<text x="124.8" y="15">Pi</text>
<text x="212.1" y="15">Display</text>
<text x="220.1" y="15">HD44780</text>
<text x="114.3" y="109">High</text>
<text x="119.7" y="109">Pressure</text>
<text x="129.1" y="109">Tank</text>
<text x="147.3" y="109">Gas</text>
<text x="151.9" y="109">Storage</text>
<text x="160.4" y="109">Tank</text>
<text x="181.6" y="109">Compressor</text>
<text x="215.9" y="109">Heartbeat</text>
<text x="257.8" y="109">UART</text>
<text x="257.8" y="135.6">SWD</text>
<text x="14" y="143.3">Blowout</text>
<text x="45.7" y="143.3">System</text>
<text x="78.7" y="143.3">System</text>
<text x="86.6" y="143.3">Valve</text>
<text x="114.3" y="172.5">Button</text>
</g>
<g font-size="1.8" fill="#006464">
<text x="62.1" y="17.4">+3V3</text>
<text x="159.3" y="23.7">+5V</text>
<text x="166.3" y="23.7">+3V3</text>
<text x="239.3" y="23.7">+5V</text>
<text x="72.4" y="27.5">C1</text>
<text x="83.8" y="27.5">C3</text>
<text x="17.7" y="32.6">+3V3</text>
<text x="27.9" y="31.3">SW1</text>
<text x="27.9" y="33.9">SW_Push</text>
<text x="40.6" y="30.1">C4</text>
<text x="40.6" y="32.6">100nF</text>
<text x="72.4" y="30.1">100nF</text>
<text x="173.7" y="32.6">J1</text>
<text x="173.7" y="35.2">Raspberry_Pi_2_3</text>
<text x="227.8" y="33.9">PWR_FLAG</text>
<text x="243.5" y="32.6">DS1</text>
<text x="243.8" y="35.2">WC1602A/HD44780</text>
<text x="264.1" y="30.1">+3V3</text>
<text x="50" y="40.2">NRST</text>
<text x="63.1" y="42" transform="rotate(-90 63.1 42)">VBAT</text>
<text x="65.6" y="41.2" transform="rotate(-90 65.6 41.2)">VDD</text>
<text x="70.7" y="40.2">PA0</text>
<text x="102.1" y="39">GND</text>
<text x="162.2" y="40.3" transform="rotate(-90 162.2 40.3)">5V</text>
<text x="164.7" y="40.3" transform="rotate(-90 164.7 40.3)">5V</text>
<text x="169.8" y="41.6" transform="rotate(-90 169.8 41.6)">3V3</text>
<text x="172.3" y="41.6" transform="rotate(-90 172.3 41.6)">3V3</text>
<text x="234.2" y="40.2">E</text>
<text x="242.2" y="41.2" transform="rotate(-90 242.2 41.2)">VDD</text>
<text x="245.8" y="40.2">VO</text>
<text x="269.3" y="39">RV1</text>
<text x="269.3" y="41.5">R_Potentiometer</text>
<text x="24.6" y="42.8">GND</text>
<text x="26.7" y="47.9">C2</text>
<text x="50" y="45.3">VREF+</text>
<text x="70.7" y="42.8">PA1</text>
<text x="70.7" y="45.3">PA2</text>
<text x="70.7" y="47.9">PA3</text>
<text x="130.7" y="45.3">0R</text>
<text x="130.7" y="47.9">0R</text>
<text x="135.2" y="44">R18</text>
<text x="135.2" y="46.6">R19</text>
<text x="149.6" y="47.9">GPIO15/RXD</text>
<text x="149.6" y="45.3">GPIO14/TXD</text>
<text x="170.6" y="45.3">ID_SD/GPIO0</text>
<text x="170.6" y="47.9">ID_SC/GPIO1</text>
<text x="221.5" y="42.8">GND</text>
<text x="234.2" y="45.3">RS</text>
<text x="234.2" y="42.8">R/W</text>
<text x="241.5" y="47.9">LED(+)</text>
<text x="249.2" y="42.8">PWR_FLAG</text>
<text x="260.2" y="42.8">+3V3</text>
<text x="26.7" y="50.4">100nF</text>
<text x="50" y="50.4">PF0</text>
<text x="50" y="52.9">PF1</text>
<text x="70.7" y="50.4">PA4</text>
<text x="70.7" y="52.9">PA5</text>
<text x="149.6" y="52.9">GPIO16</text>
<text x="172.3" y="52.9">SDA/GPIO2</text>
<text x="191.7" y="52.9">0R</text>
<text x="196.2" y="51.7">R16</text>
<text x="234.2" y="52.9">D0</text>
<text x="241.5" y="50.4">LED(-)</text>
<text x="264.7" y="50.4">GND</text>
<text x="20.8" y="59.3">GND</text>
<text x="50" y="58">PD0</text>
<text x="70.7" y="55.5">PA6</text>
<text x="70.7" y="58">PA7</text>
<text x="130.7" y="58">0R</text>
<text x="135.2" y="56.7">R13</text>
<text x="149.6" y="55.5">GPIO17</text>
<text x="149.6" y="58">GPIO18/PWM0</text>
<text x="172.4" y="55.5">SCL/GPIO3</text>
<text x="191.7" y="55.5">0R</text>
<text x="196.2" y="54.2">R17</text>
<text x="234.2" y="55.5">D1</text>
<text x="234.2" y="58">D2</text>
<text x="257" y="55.5">GND</text>
<text x="50" y="60.6">PD1</text>
<text x="50" y="63.1">PD2</text>
<text x="50" y="65.6">PD3</text>
<text x="65.5" y="65.6">PA10/NC</text>
<text x="66.7" y="63.1">PA9/NC</text>
<text x="70.7" y="60.6">PA8</text>
<text x="149.6" y="63.1">GPIO19/MISO1</text>
<text x="149.6" y="65.6">GPIO20/MOSI1</text>
<text x="169.9" y="63.1">GCLK1/GPIO5</text>
<text x="169.9" y="65.6">GCLK2/GPIO6</text>
<text x="169.9" y="60.6">GCLK0/GPIO4</text>
<text x="234.2" y="60.6">D3</text>
<text x="234.2" y="63.1">D4</text>
<text x="234.2" y="65.6">D5</text>
<text x="50" y="68.2">PD4</text>
<text x="50" y="70.7">PD5</text>
<text x="63.3" y="70.7">PA12/PA10</text>
<text x="64.5" y="68.2">PA11/PA9</text>
<text x="149.6" y="68.2">GPIO21/SCLK1</text>
<text x="172.3" y="70.7">~{CE1}/GPIO7</text>
<text x="234.2" y="68.2">D6</text>
<text x="234.2" y="70.7">D7</text>
<text x="242.2" y="71.9" transform="rotate(-90 242.2 71.9)">VSS</text>
<text x="50" y="75.8">PD8</text>
<text x="50" y="73.3">PD6</text>
<text x="69.4" y="73.3">PA13</text>
<text x="69.4" y="75.8">PA14</text>
<text x="135.2" y="77.1">R14</text>
<text x="149.6" y="73.3">GPIO22</text>
<text x="149.6" y="75.8">GPIO23</text>
<text x="170.1" y="75.8">MISO0/GPIO9</text>
<text x="172.3" y="73.3">~{CE0}/GPIO8</text>
<text x="227.8" y="75.8">PWR_FLAG</text>
<text x="50" y="83.4">PC0</text>
<text x="50" y="78.3">PD9</text>
<text x="69.4" y="78.3">PA15</text>
<text x="70.5" y="83.4">PB0</text>
<text x="130.7" y="80.9">0R</text>
<text x="130.7" y="78.3">0R</text>
<text x="135.2" y="79.6">R15</text>
<text x="149.6" y="78.3">GPIO24</text>
<text x="149.6" y="80.9">GPIO25</text>
<text x="149.6" y="83.4">GPIO26</text>
<text x="168.7" y="80.9">SCLK0/GPIO11</text>
<text x="168.9" y="78.3">MOSI0/GPIO10</text>
<text x="239.3" y="82.1">GND</text>
<text x="50" y="86">PC1</text>
<text x="50" y="88.5">PC2</text>
<text x="70.5" y="86">PB1</text>
<text x="70.5" y="88.5">PB2</text>
<text x="149.6" y="86">GPIO27</text>
<text x="169.3" y="86">PWM0/GPIO12</text>
<text x="169.3" y="88.5">PWM1/GPIO13</text>
<text x="50" y="91">PC3</text>
<text x="50" y="93.6">PC4</text>
<text x="70.5" y="91">PB3</text>
<text x="70.5" y="93.6">PB4</text>
<text x="50" y="96.1">PC5</text>
<text x="50" y="98.7">PC6</text>
<text x="50" y="101.2">PC7</text>
<text x="70.5" y="96.1">PB5</text>
<text x="70.5" y="98.7">PB6</text>
<text x="70.5" y="101.2">PB7</text>
<text x="157.1" y="96.8" transform="rotate(-90 157.1 96.8)">GND</text>
<text x="159.6" y="96.8" transform="rotate(-90 159.6 96.8)">GND</text>
<text x="162.2" y="96.8" transform="rotate(-90 162.2 96.8)">GND</text>
<text x="164.7" y="96.8" transform="rotate(-90 164.7 96.8)">GND</text>
<text x="167.2" y="96.8" transform="rotate(-90 167.2 96.8)">GND</text>
<text x="169.8" y="96.8" transform="rotate(-90 169.8 96.8)">GND</text>
<text x="172.3" y="96.8" transform="rotate(-90 172.3 96.8)">GND</text>
<text x="174.9" y="96.8" transform="rotate(-90 174.9 96.8)">GND</text>
<text x="50" y="103.7">PC8</text>
<text x="50" y="106.3">PC9</text>
<text x="70.5" y="103.7">PB8</text>
<text x="70.5" y="106.3">PB9</text>
<text x="154.2" y="106.3">GND</text>
<text x="50" y="111.4">PC11</text>
<text x="50" y="113.9">PC12</text>
<text x="50" y="108.8">PC10</text>
<text x="69.3" y="108.8">PB10</text>
<text x="69.3" y="111.4">PB11</text>
<text x="69.3" y="113.9">PB12</text>
<text x="50" y="116.4">PC13</text>
<text x="50" y="119">PC14</text>
<text x="69.3" y="116.4">PB13</text>
<text x="69.3" y="119">PB14</text>
<text x="123.2" y="117.7">100R</text>
<text x="124.4" y="115.2">R1</text>
<text x="130.1" y="117.7">LED RED</text>
<text x="133" y="115.2">D6</text>
<text x="139.6" y="115.2">+3V3</text>
<text x="157.5" y="119">100R</text>
<text x="158.7" y="116.4">R6</text>
<text x="164.4" y="119">LED RED</text>
<text x="167.3" y="116.4">D1</text>
<text x="173.9" y="116.4">+3V3</text>
<text x="189.2" y="119">100R</text>
<text x="190.4" y="116.4">R9</text>
<text x="194.9" y="119">LED GREEN</text>
<text x="199" y="116.4">D4</text>
<text x="205.6" y="116.4">+3V3</text>
<text x="232.4" y="119">100R</text>
<text x="233" y="116.4">R11</text>
<text x="238.1" y="119">LED GREEN</text>
<text x="241.6" y="116.4">D11</text>
<text x="248.8" y="116.4">+3V3</text>
<text x="260.7" y="119">Conn_01x03_Pin</text>
<text x="267.4" y="116.4">J2</text>
<text x="50" y="121.5">PC15</text>
<text x="63.1" y="125.2" transform="rotate(-90 63.1 125.2)">VSS</text>
<text x="69.3" y="121.5">PB15</text>
<text x="64.4" y="129.1">U1</text>
<text x="64.4" y="131.7">STM32G070RBTx</text>
<text x="123.2" y="129.1">100R LED YELLOW</text>
<text x="124.4" y="126.6">R2</text>
<text x="133" y="126.6">D7</text>
<text x="139.6" y="126.6">+3V3</text>
<text x="157.5" y="129.1">100R</text>
<text x="158.7" y="126.6">R7</text>
<text x="163.2" y="129.1">LED GREEN</text>
<text x="167.3" y="126.6">D2</text>
<text x="173.9" y="126.6">+3V3</text>
<text x="189.2" y="130.4">100R</text>
<text x="189.8" y="127.9">R10</text>
<text x="196.2" y="130.4">LED RED</text>
<text x="199" y="127.9">D5</text>
<text x="205.6" y="127.9">+3V3</text>
<text x="232.4" y="131.7">100R</text>
<text x="233" y="129.1">R12</text>
<text x="238.1" y="131.7">LED GREEN</text>
<text x="241.6" y="129.1">D12</text>
<text x="248.8" y="129.1">+3V3</text>
<text x="274.8" y="131.7">GND</text>
<text x="60.2" y="135.5">GND</text>
<text x="158.7" y="136.8">R8</text>
<text x="167.3" y="136.8">D3</text>
<text x="173.9" y="136.8">+3V3</text>
<text x="123.2" y="140.6">100R</text>
<text x="124.4" y="138">R3</text>
<text x="128.9" y="140.6">LED GREEN</text>
<text x="133" y="138">D8</text>
<text x="139.6" y="138">+3V3</text>
<text x="157.5" y="139.3">100R</text>
<text x="163.9" y="139.3">LED BLUE</text>
<text x="232.4" y="143.1">100R</text>
<text x="233" y="140.6">R20</text>
<text x="238.1" y="143.1">LED GREEN</text>
<text x="241.6" y="140.6">D13</text>
<text x="248.8" y="141.8">+3V3</text>
<text x="266.1" y="143.1">J3</text>
<text x="279.3" y="143.1">+3V3</text>
<text x="22.2" y="148.2">R21</text>
<text x="30.8" y="148.2">D14</text>
<text x="38" y="148.2">+3V3</text>
<text x="55.2" y="148.2">R23</text>
<text x="63.8" y="148.2">D16</text>
<text x="71" y="148.2">+3V3</text>
<text x="87" y="148.2">R25</text>
<text x="95.5" y="148.2">D18</text>
<text x="102.8" y="148.2">+3V3</text>
<text x="124.4" y="149.5">R4</text>
<text x="133" y="149.5">D9</text>
<text x="139.6" y="149.5">+3V3</text>
<text x="259.5" y="145.6">Conn_01x05_Pin</text>
<text x="269.2" y="147.1">1</text>
<text x="21.6" y="150.7">100R</text>
<text x="28.5" y="150.7">LED RED</text>
<text x="54.6" y="150.7">100R</text>
<text x="61.6" y="150.7">LED RED</text>
<text x="86.3" y="150.7">100R</text>
<text x="93.3" y="150.7">LED RED</text>
<text x="123.2" y="152">100R LED YELLOW</text>
<text x="226.6" y="153.3">GND</text>
<text x="21.6" y="160.9">100R</text>
<text x="22.2" y="158.3">R22</text>
<text x="27.3" y="160.9">LED GREEN</text>
<text x="30.8" y="158.3">D15</text>
<text x="38" y="158.3">+3V3</text>
<text x="54.6" y="160.9">100R</text>
<text x="55.2" y="158.3">R24</text>
<text x="60.3" y="160.9">LED GREEN</text>
<text x="63.8" y="158.3">D17</text>
<text x="71" y="158.3">+3V3</text>
<text x="86.3" y="160.9">100R</text>
<text x="87" y="158.3">R26</text>
<text x="92.1" y="160.9">LED GREEN</text>
<text x="95.5" y="158.3">D19</text>
<text x="102.8" y="158.3">+3V3</text>
<text x="124.4" y="160.9">R5</text>
<text x="132.4" y="160.9">D10</text>
<text x="139.6" y="160.9">+3V3</text>
<text x="123.2" y="163.4">100R</text>
<text x="129.6" y="163.4">LED BLUE</text>
<text x="279.9" y="163.4">GND</text>
<text x="19.1" y="174.9">H1</text>
<text x="19.1" y="177.4">MountingHole</text>
<text x="38.1" y="174.9">H2</text>
<text x="38.1" y="177.4">MountingHole</text>
<text x="126.3" y="176.1">R27</text>
<text x="126.4" y="178.7">1kR</text>
<text x="132" y="174.9">+3V3</text>
<text x="19.1" y="182.5">H3</text>
<text x="19.1" y="185">MountingHole</text>
<text x="19.1" y="190.1">FID1</text>
<text x="33" y="190.1">FID2</text>
<text x="47" y="190.1">FID3</text>
<text x="124.5" y="186.3">SW2</text>
<text x="124.5" y="188.8">SW_Push</text>
<text x="19.1" y="192.6">Fiducial</text>
<text x="33" y="192.6">Fiducial</text>
<text x="47" y="192.6">Fiducial</text>
</g>
<g font-size="1.8" fill="#0f0f0f">
<text x="27.9" y="26.3">STMnrst</text>
<text x="83.8" y="41.6">PA1</text>
<text x="83.8" y="39">PA0</text>
<text x="215.9" y="39">D_enable</text>
<text x="83.8" y="46.6">PA3</text>
<text x="83.8" y="44.1">PA2</text>
<text x="118.1" y="44.1">USART1_RX</text>
<text x="118.1" y="46.6">USART1_TX</text>
<text x="189.2" y="46.6">PA2</text>
<text x="215.9" y="44.1">D_rs</text>
<text x="83.8" y="49.2">PA4</text>
<text x="83.8" y="51.7">PA5</text>
<text x="133.3" y="51.7">PA4</text>
<text x="200.7" y="51.7">I2C1_SDA</text>
<text x="31.7" y="59.3">PD1</text>
<text x="31.7" y="56.8">PD0</text>
<text x="83.8" y="54.3">PA6</text>
<text x="118.1" y="56.8">STMnrst</text>
<text x="189.2" y="59.3">RP_heartbeat</text>
<text x="200.7" y="54.3">I2C1_SCL</text>
<text x="31.7" y="64.4">PD3</text>
<text x="31.7" y="61.9">PD2</text>
<text x="83.8" y="61.9">USART1_TX</text>
<text x="83.8" y="64.4">USART1_RX</text>
<text x="133.3" y="64.4">PA5</text>
<text x="215.9" y="61.9">D_d4</text>
<text x="215.9" y="64.4">D_d5</text>
<text x="31.7" y="69.5">PD5</text>
<text x="31.7" y="67">PD4</text>
<text x="83.8" y="69.5">PA12</text>
<text x="133.3" y="67">PA6</text>
<text x="189.2" y="69.5">PA1</text>
<text x="215.9" y="69.5">D_d7</text>
<text x="215.9" y="67">D_d6</text>
<text x="31.7" y="72">PD6</text>
<text x="83.8" y="72">SWDIO</text>
<text x="83.8" y="77.1">PA15</text>
<text x="83.8" y="74.6">SWCLK</text>
<text x="118.1" y="77.1">SWDIO</text>
<text x="189.2" y="72">PA0</text>
<text x="118.1" y="79.7">SWCLK</text>
<text x="31.7" y="89.8">ST_heartbeat</text>
<text x="83.8" y="89.8">PB3</text>
<text x="189.2" y="84.7">PA3</text>
<text x="83.8" y="92.4">PB4</text>
<text x="83.8" y="94.9">PB5</text>
<text x="83.8" y="97.4">PB6</text>
<text x="83.8" y="100">I2C1_SDA</text>
<text x="31.7" y="105.1">PC9</text>
<text x="31.7" y="107.6">PC10</text>
<text x="31.7" y="102.5">PC8</text>
<text x="83.8" y="107.6">D_enable</text>
<text x="83.8" y="105.1">PB9</text>
<text x="83.8" y="102.5">I2C1_SCL</text>
<text x="83.8" y="112.7">D_d4</text>
<text x="83.8" y="110.1">D_rs</text>
<text x="83.8" y="115.2">D_d5</text>
<text x="83.8" y="117.8">D_d6</text>
<text x="83.8" y="120.3">D_d7</text>
<text x="115.6" y="120.3">PD6</text>
<text x="149.9" y="121.6">PB5</text>
<text x="181.6" y="121.6">PB4</text>
<text x="218.4" y="121.6">ST_heartbeat</text>
<text x="273" y="120.3">USART1_RX</text>
<text x="273" y="122.8">USART1_TX</text>
<text x="115.6" y="131.7">PD5</text>
<text x="149.9" y="131.7">PB6</text>
<text x="181.6" y="133">PB3</text>
<text x="218.4" y="134.3">RP_heartbeat</text>
<text x="115.6" y="143.2">PD4</text>
<text x="149.9" y="141.9">PB9</text>
<text x="271.8" y="149.5">SWDIO</text>
<text x="14" y="153.3">PD1</text>
<text x="47" y="153.3">PC8</text>
<text x="78.7" y="153.3">PA12</text>
<text x="115.6" y="154.6">PD3</text>
<text x="271.8" y="152.1">SWCLK</text>
<text x="271.8" y="154.6">STMnrst</text>
<text x="14" y="163.5">PD0</text>
<text x="47" y="163.5">PC9</text>
<text x="78.7" y="163.5">PA15</text>
<text x="115.6" y="166">PD2</text>
<text x="129.5" y="191.4">PC10</text>
</g>
<g font-size="1.8" fill="#a90000">
<text x="46.9" y="39.1">12</text>
<text x="62" y="36.3" transform="rotate(-90 62 36.3)">6</text>
<text x="64.5" y="36.3" transform="rotate(-90 64.5 36.3)">8</text>
<text x="74.9" y="39.1">17</text>
<text x="74.9" y="41.7">18</text>
<text x="161" y="36.3" transform="rotate(-90 161 36.3)">2</text>
<text x="163.6" y="36.3" transform="rotate(-90 163.6 36.3)">4</text>
<text x="168.7" y="36.3" transform="rotate(-90 168.7 36.3)">1</text>
<text x="171.2" y="36.9" transform="rotate(-90 171.2 36.9)">17</text>
<text x="231.7" y="41.7">5</text>
<text x="231.7" y="39.1">6</text>
<text x="241" y="36.3" transform="rotate(-90 241 36.3)">2</text>
<text x="249.5" y="39.1">3</text>
<text x="262.8" y="39.1">2</text>
<text x="266.4" y="36.9" transform="rotate(-90 266.4 36.9)">3</text>
<text x="47.6" y="44.2">7</text>
<text x="74.9" y="44.2">19</text>
<text x="74.9" y="46.7">20</text>
<text x="146" y="46.7">10</text>
<text x="146.6" y="44.2">8</text>
<text x="184.1" y="44.2">27</text>
<text x="184.1" y="46.7">28</text>
<text x="231.7" y="44.2">4</text>
<text x="248.9" y="46.7">15</text>
<text x="266.4" y="43.3" transform="rotate(-90 266.4 43.3)">1</text>
<text x="46.9" y="49.3">10</text>
<text x="46.9" y="51.8">11</text>
<text x="74.9" y="49.3">21</text>
<text x="74.9" y="51.8">22</text>
<text x="146" y="51.8">36</text>
<text x="184.7" y="51.8">3</text>
<text x="231.7" y="51.8">7</text>
<text x="248.9" y="49.3">16</text>
<text x="46.9" y="56.9">50</text>
<text x="46.9" y="59.4">51</text>
<text x="74.9" y="54.4">23</text>
<text x="74.9" y="56.9">24</text>
<text x="74.9" y="59.4">36</text>
<text x="146" y="54.4">11</text>
<text x="146" y="56.9">12</text>
<text x="184.7" y="54.4">5</text>
<text x="184.7" y="59.4">7</text>
<text x="231.1" y="59.4">10</text>
<text x="231.7" y="54.4">8</text>
<text x="231.7" y="56.9">9</text>
<text x="46.9" y="62">52</text>
<text x="46.9" y="64.5">53</text>
<text x="74.9" y="62">37</text>
<text x="74.9" y="64.5">42</text>
<text x="146" y="62">35</text>
<text x="146" y="64.5">38</text>
<text x="184.1" y="62">29</text>
<text x="184.1" y="64.5">31</text>
<text x="231.1" y="62">11</text>
<text x="231.1" y="64.5">12</text>
<text x="46.9" y="67.1">54</text>
<text x="46.9" y="69.6">55</text>
<text x="74.9" y="67.1">43</text>
<text x="74.9" y="69.6">44</text>
<text x="146" y="67.1">40</text>
<text x="184.1" y="69.6">26</text>
<text x="231.1" y="67.1">13</text>
<text x="231.1" y="69.6">14</text>
<text x="46.9" y="74.7">40</text>
<text x="46.9" y="77.2">41</text>
<text x="46.9" y="72.1">56</text>
<text x="74.9" y="72.1">45</text>
<text x="74.9" y="74.7">46</text>
<text x="74.9" y="77.2">47</text>
<text x="146" y="72.1">15</text>
<text x="146" y="74.7">16</text>
<text x="146" y="77.2">18</text>
<text x="184.1" y="77.2">19</text>
<text x="184.1" y="74.7">21</text>
<text x="184.1" y="72.1">24</text>
<text x="241" y="74.4" transform="rotate(-90 241 74.4)">1</text>
<text x="46.9" y="82.3">13</text>
<text x="74.9" y="82.3">27</text>
<text x="146" y="79.8">22</text>
<text x="146" y="82.3">37</text>
<text x="184.1" y="79.8">23</text>
<text x="46.9" y="84.8">14</text>
<text x="46.9" y="87.4">15</text>
<text x="46.9" y="89.9">16</text>
<text x="74.9" y="84.8">28</text>
<text x="74.9" y="87.4">29</text>
<text x="74.9" y="89.9">57</text>
<text x="146" y="84.8">13</text>
<text x="184.1" y="84.8">32</text>
<text x="184.1" y="87.4">33</text>
<text x="46.9" y="92.5">25</text>
<text x="46.9" y="95">26</text>
<text x="74.9" y="92.5">58</text>
<text x="74.9" y="95">59</text>
<text x="46.9" y="97.5">38</text>
<text x="46.9" y="100.1">39</text>
<text x="74.9" y="97.5">60</text>
<text x="74.9" y="100.1">61</text>
<text x="156" y="99.8" transform="rotate(-90 156 99.8)">6</text>
<text x="158.5" y="99.8" transform="rotate(-90 158.5 99.8)">9</text>
<text x="161" y="100.4" transform="rotate(-90 161 100.4)">14</text>
<text x="163.6" y="100.4" transform="rotate(-90 163.6 100.4)">20</text>
<text x="166.1" y="100.4" transform="rotate(-90 166.1 100.4)">25</text>
<text x="168.7" y="100.4" transform="rotate(-90 168.7 100.4)">30</text>
<text x="171.2" y="100.4" transform="rotate(-90 171.2 100.4)">34</text>
<text x="173.7" y="100.4" transform="rotate(-90 173.7 100.4)">39</text>
<text x="46.9" y="102.6">48</text>
<text x="46.9" y="105.2">49</text>
<text x="46.9" y="107.7">64</text>
<text x="74.9" y="107.7">30</text>
<text x="74.9" y="102.6">62</text>
<text x="74.9" y="105.2">63</text>
<text x="47.6" y="110.2">1</text>
<text x="47.6" y="112.8">2</text>
<text x="74.9" y="110.2">31</text>
<text x="74.9" y="112.8">32</text>
<text x="47.6" y="115.3">3</text>
<text x="47.6" y="117.9">4</text>
<text x="74.9" y="115.3">33</text>
<text x="74.9" y="117.9">34</text>
<text x="47.6" y="120.4">5</text>
<text x="74.9" y="120.4">35</text>
<text x="270.4" y="120.4">1</text>
<text x="270.4" y="122.9">2</text>
<text x="270.4" y="125.5">3</text>
<text x="62" y="127.7" transform="rotate(-90 62 127.7)">9</text>
<text x="269.2" y="149.6">2</text>
<text x="269.2" y="152.1">3</text>
<text x="269.2" y="154.7">4</text>
<text x="269.2" y="157.2">5</text>
</g>
</svg>
